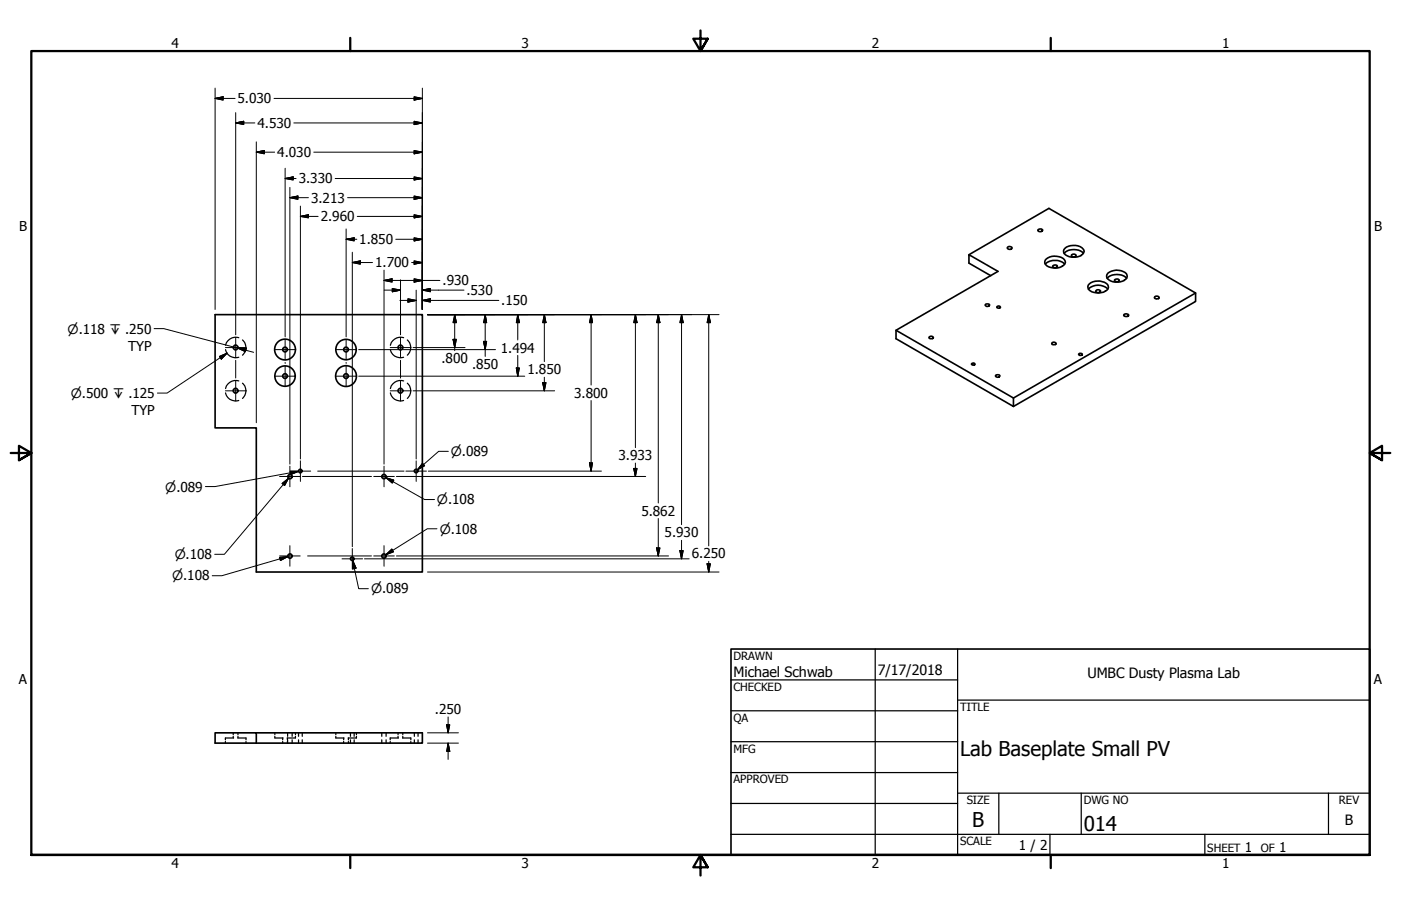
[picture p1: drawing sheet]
<svg xmlns="http://www.w3.org/2000/svg" width="432mm" height="279mm" viewBox="0 0 432 279" stroke-linecap="round" stroke-linejoin="round" font-family="sans-serif">
<!-- layer: Visible (ANSI) -->
<g fill="none" stroke="#000" stroke-width=".51">
<path d="M298.6 78.5l24.7-14.2 45.2 26.1-56.1 32.3M310.5 76.3l.6-.3 .8 .4a.71 .71 0 0 1-.7 .5 .71 .71 0 0 1-.7-.6zM320 70.8l.9-.2 .5 .3-.3 .4-.6 .1-.6-.2zM322.5 79.9a4.5 4.5 0 0 1 5.5 .2 1.55 1.55 0 0 1-1.2 2.3 4.1 4.1 0 0 1-4.8-1.2l.1-.9zM328 78.2a4.2 4.2 0 0 1 5.9 0M328.2 76.6a4.2 4.2 0 0 1 5.9 .6 2.34 2.34 0 0 1-2.9 2.1 2.91 2.91 0 0 1-3.4-1.9zM330.3 78.5l.6-.1 .8 .3a.8 .8 0 0 1-.8 .5 .8 .8 0 0 1-.7-.5zM66.3 97h63.9v79.4h-51.2v-44.4h-12.7zM303.8 93.8h1l.2 .2-.2 .4a.7 .7 0 0 1-1.1-.4zM305.4 85l-6.8-3.8v-2.7l9 5.2-31.4 18.2v2.6l36.2 20.8v-2.6M307.3 94.6l.8-.2 .3 .4-.8 .2-.3-.1zM322.2 81.5a4.4 4.4 0 0 1 5.9 0"/>
<path d="M324.5 81.9l.6-.2 .7 .2 .1 .3-.5 .3a.68 .68 0 0 1-1-.4zM335.5 89.2a4.3 4.3 0 0 1 5.9 0M335.7 87.6a4.1 4.1 0 0 1 5.9 .6 1.93 1.93 0 0 1-2.2 2l-1.5 .1a2.13 2.13 0 0 1-2.5-2.4zM337.8 89.6l.6-.3 .8 .4-.2 .4-.7 .1-.5-.2zM341.2 85.9a4.3 4.3 0 0 1 6 0M341.5 84.2a4.5 4.5 0 0 1 5.7 .2 1.55 1.55 0 0 1-1.3 2.3 3.9 3.9 0 0 1-4.8-1.2v-.4zM343.6 86.2l1-.2 .4 .4-.3 .4-.6 .1-.6-.2zM346.5 97l.9-.2 .5 .3v.2l-.6 .3-.7-.1-.2-.1zM355.9 91.5l.6-.2 .8 .4a.82 .82 0 0 1-1.5 .1zM368.5 90.4v2.6l-56.1 32.3M276.2 101.9l36.2 20.8M286.5 103.8l.3-.1a.61 .61 0 0 1 .9 .5l-.6 .3-.6-.1-.2-.2z"/>
<path d="M299.5 112.1l.5-.1 .5 .3-.7 .3-.4-.3zM307 115.6h.7l.5 .2a.69 .69 0 0 1-.7 .6 .69 .69 0 0 1-.7-.6zM324.3 105.7a.77 .77 0 0 1 1.2 .3l-.5 .3-.7-.1zM332.5 109.2l.6-.2 .5 .3-.8 .3zM66.3 226h12.7v3.2h-12.7zM79 226h51.2v3.2h-51.2"/>
<circle cx="72.6" cy="107.2" r=".73"/>
<circle cx="87.9" cy="107.8" r="3.2"/>
<circle cx="87.9" cy="116" r="3.1"/>
<circle cx="87.9" cy="107.8" r=".73"/>
<circle cx="87.9" cy="116" r=".73"/>
<circle cx="106.6" cy="116" r="3.2"/>
<circle cx="106.6" cy="107.8" r="3.1"/>
<circle cx="106.6" cy="107.8" r=".73"/>
<circle cx="106.6" cy="116" r=".73"/>
<circle cx="123.4" cy="107.2" r=".73"/>
<circle cx="72.6" cy="120.5" r=".73"/>
<circle cx="123.4" cy="120.5" r=".73"/>
<circle cx="89.4" cy="147" r=".67"/>
<circle cx="92.6" cy="145.3" r=".54"/>
<circle cx="118.3" cy="147" r=".67"/>
<circle cx="128.2" cy="145.3" r=".54"/>
<circle cx="89.4" cy="171.5" r=".67"/>
<circle cx="108.6" cy="172.3" r=".54"/>
<circle cx="118.3" cy="171.5" r=".67"/>
</g>
<!-- layer: Hidden (ANSI) -->
<g fill="none" stroke="#000" stroke-width=".38">
<path d="M69.5 107.8a3.1 3.1 0 0 0 4.1 2.4M73.6 117.5a3.2 3.2 0 0 0-4.1 2.3M73.6 104.1a3.2 3.2 0 0 0-4.1 2.4M74.7 118.2a3.1 3.1 0 0 1 0 4.7M74.7 104.8a3.1 3.1 0 0 1 0 4.7M120.3 107.8a3.1 3.1 0 0 0 4.1 2.4M124.4 104.1a3.2 3.2 0 0 0-4.1 2.4M124.4 117.5a3.2 3.2 0 0 0-4.1 2.3M125.5 104.8a3.1 3.1 0 0 1 0 4.7M125.5 118.2a3.1 3.1 0 0 1 0 4.7M69.5 121.2a3.1 3.1 0 0 0 4.1 2.3M120.3 121.2a3.1 3.1 0 0 0 4.1 2.3"/>
<path d="M69.5 228.7v.5M71.9 226v.6M71.9 227.1v.5M72 227.6h-2.5v.6M73.3 227.6h2.5v.6M73.3 226v.6M73.3 227.1v.5M75.8 228.7v.5M84.7 227.1v.5h2.5M84.7 226v.6M87.1 227.6v.6M87.1 228.7v.5"/>
<path d="M88.6 227.6v1.6M88.6 226v1.1M90 226v1.1M90 228.2v1M91.1 227.1v.5h-2.6M91.1 226v.6M92 226v1.1M92 228.2v1M93.2 226v1.1M93.2 228.2v1M103.5 227.1v.5h2.5M103.5 226v.6"/>
<path d="M105.9 227.6v.6M105.9 228.7v.5M107.4 227.6v.6M107.4 228.7v.5M108 226v1.1M108 228.2v1M109.2 226v1.1M109.2 228.2v1M109.9 227.1v.5h-2.6M109.9 226v.6M117.7 226v1.1M117.7 228.2v1"/>
<path d="M119 226v1.1M119 228.2v1M120.3 228.7v.5M122.7 226v.6M122.7 227.1v.5M122.8 227.6h-2.5v.6M124.1 227.6h2.5v.6M124.1 226v.6M124.1 227.1v.5M126.6 228.7v.5M127.7 226v1.1M127.7 228.2v1"/>
<path d="M128.8 226v1.1M128.8 228.2v1"/>
</g>
<!-- layer: Border (ANSI) -->
<path d="M107.9 11.7v4M215.9 9.4v6.3l-2.2-3.8h4.4l-2.2 3.8 2.2-3.8M323.8 11.7v4M3.3 139.7h6.4l-3.9-2.2v4.4l3.9-2.2-3.9 2.2M428.5 139.7h-6.4l3.9-2.2v4.4l-3.9-2.2 3.9 2.2M9.7 263.7v-248h412.4v248h-412.4h412.4M107.9 263.7v4M218.1 267.5l-2.2-3.8 2.2 3.8h-4.4l2.2-3.8v6.3M323.8 263.7v4" fill="none" stroke="#000" stroke-width=".7"/>
<!-- layer: Title (ANSI) -->
<g fill="none" stroke="#000" stroke-width=".38">
<path d="M225.3 209.7h69.8M225.3 219.2h69.8M269.7 200.2v63.5M295.1 215.9h127M295.1 200.2v63.5M225.3 228.7h69.8M225.3 238.3h69.8M225.3 257.3h196.8M225.3 247.8h69.8M295.1 244.6h127M307.8 244.6v12.7M323.6 257.3v6.4"/>
<path d="M333.2 244.6v12.7M371.3 257.3v6.4M409.4 244.6v12.7"/>
</g>
<path d="M225.3 200.2h196.8v63.5h-196.8z" fill="none" stroke="#000" stroke-width=".51"/>
<!-- layer: Dimension (ANSI) -->
<g fill="none" stroke="#000" stroke-width=".31">
<path d="M66.3 30.4l2.5-.6v1.1zM66.3 30.4h6.2M66.3 27.2v68.2M72.6 37.9l2.5-.5v1zM72.6 37.9h5.9M72.6 34.7v68.6M84.5 30.4h45.7M90.6 37.9h39.6M127.6 37.4l2.6 .5-2.6 .5zM127.6 29.8l2.6 .6-2.6 .5zM130.2 27.2v68.2M79 46.9l2.5-.5v1z"/>
<path d="M79 46.9h5.6M79 43.8v86.6M87.9 55.1l2.5-.6v1zM87.9 55.1h3.3M87.9 51.9v52M89.3 57.8v49.9M96.7 46.9h33.5M103.3 55.1h26.9M127.6 54.5l2.6 .6-2.6 .4zM127.6 46.4l2.6 .5-2.6 .5zM89.3 61l2.5-.5v1zM89.3 61h5.8"/>
<path d="M92.6 66.7l2.5-.5v1zM92.6 66.7h5.4M92.6 63.6v77.9M106.7 73.8l2.5-.5v1zM106.7 73.8h3.3M106.7 70.6v33.3M107.1 61h23.1M108.6 77.8v29.9M110.1 66.7h20.1M122 73.8h8.2M127.6 66.2l2.6 .5-2.6 .5zM127.6 60.5l2.6 .5-2.6 .5z"/>
<path d="M127.6 73.3l2.6 .5-2.6 .5zM108.6 81l2.5-.5v1zM108.6 81h6.2M118.4 86.5l2.4-.5v1zM118.4 86.5h17.2M118.4 83.3v59.8M118.4 89.5h5M120.9 89l2.5 .5-2.5 .5zM123.3 92.6h5M123.4 86.3v17M125.7 92.1l2.6 .5-2.6 .6zM126.9 81h3.3"/>
<path d="M127.6 86l2.6 .5-2.6 .5zM127.6 80.5l2.6 .5-2.6 .5zM128.3 89.5v52M130.2 92.6l2.5-.5v1.1zM130.2 89.5l2.5-.5v1zM130.2 92.6h23.5M130.2 89.5h12.8M131.8 97h89.8M140.1 97l.6 2.5h-1.1zM140.1 97v11.1M149.5 97l.5 2.5h-1zM149.5 97v12.9"/>
<path d="M159.6 97l.5 2.5h-1zM159.6 97v7.8M167.8 97l.5 2.5h-1zM167.8 97v14.5M182.2 97l.4 2.5h-.9zM182.2 97v21.7M195.8 97l.5 2.5h-1zM195.8 97v41M202.9 97l.5 2.5h-1zM202.9 97v58.1M210.1 97l.5 2.5h-1.1zM210.1 97v64.8"/>
<path d="M218.4 97l.5 2.5h-1zM218.4 97v71.3M72.6 111.1v5.5M87.9 111.8v.3M89.3 107.9v8M89.3 116.1v27M106.7 111.8v.3M108.6 107.9v8M108.6 116.1v52.5M110.6 107.8h12.7M110.6 116h51.1M123.4 111.1v5.5"/>
<path d="M123.5 107.8h29.2M127.3 107.2h16M139.6 104.6h1.1l-.6 2.6zM149 105.3h1l-.5 2.5zM159.1 113.5h1l-.5 2.5zM159.6 109.6v6.4M167.3 118h1l-.5 2.5zM167.8 116.3v4.2M127.3 120.5h43.6M138.2 139.2h-3l-6.5 5.7M182.2 123.5v21.8M86.9 149.1l2-1.6-1.2 2.2z"/>
<path d="M88.9 147.5l-19.7 23.4h-3M89.5 145.4h2.5l-2.3 .9zM92 145.4l-25.7 4.7h-3M93.2 146.9h21.3M97.9 145.3h20.3M118.4 145.3h6.1M118.9 147.3l2.4 .8-.4 .9zM118.9 147.3l12 6.8h3M122.2 146.9h5.9M128.3 146.9h70.7M130.2 142.9l.7 .7-2.2 1.3zM132 145.3h53.4"/>
<path d="M181.7 142.7h.9l-.4 2.6zM195.3 144.5h1l-.5 2.4zM195.8 142.8v4.1M202.9 159.9v11.5M86.2 171.9l2.5-.3-2.3 1.2zM88.7 171.6l-20.3 5.9h-3M94.8 171.4h13.7M108.6 171.4h5.9M108.7 172.8l1 2.4-1 .3zM108.7 172.8l1.9 8.7h2.9M112.3 172.3h5.9M118.4 172.3h94"/>
<path d="M118.9 171.1l1.9-1.7 .5 .8zM122.2 171.4h83.9M131.8 176.4h89.8M134.7 163.1h-3l-12.8 8M202.4 169h1l-.5 2.4zM209.5 169.8h1.1l-.5 2.5zM210.1 166.6v5.7M217.9 173.9h1l-.5 2.5zM218.4 173.1v3.3M131.8 229.2h9.5M131.8 226h9.5M137.7 223.5h.9l-.5 2.5z"/>
<path d="M138.1 229.2l.5 2.5h-.9zM138.1 221.1v4.9M138.1 229.2v5"/>
</g>
<g fill="#000" stroke="#000" stroke-width=".31">
<path d="M66.3 30.4l2.5-.6zM66.3 30.4l2.5-.6v1.1zM72.6 37.9l2.5-.5zM72.6 37.9l2.5-.5v1zM127.6 38.4l2.6-.5zM127.6 37.4l2.6 .5-2.6 .5zM127.6 30.9l2.6-.5zM127.6 29.8l2.6 .6-2.6 .5zM79 46.9l2.5-.5zM79 46.9l2.5-.5v1zM87.9 55.1l2.5-.6zM87.9 55.1l2.5-.6v1z"/>
<path d="M127.6 55.5l2.6-.4zM127.6 54.5l2.6 .6-2.6 .4zM127.6 47.4l2.6-.5zM127.6 46.4l2.6 .5-2.6 .5zM89.3 61l2.5-.5zM89.3 61l2.5-.5v1zM92.6 66.7l2.5-.5zM92.6 66.7l2.5-.5v1zM106.7 73.8l2.5-.5zM106.7 73.8l2.5-.5v1zM127.6 67.2l2.6-.5zM127.6 66.2l2.6 .5-2.6 .5z"/>
<path d="M127.6 61.5l2.6-.5zM127.6 60.5l2.6 .5-2.6 .5zM127.6 74.3l2.6-.5zM127.6 73.3l2.6 .5-2.6 .5zM108.6 81l2.5-.5zM108.6 81l2.5-.5v1zM118.4 86.5l2.4-.5zM118.4 86.5l2.4-.5v1zM120.9 90l2.5-.5zM120.9 89l2.5 .5-2.5 .5zM125.7 93.2l2.6-.6zM125.7 92.1l2.6 .5-2.6 .6z"/>
<path d="M127.6 87l2.6-.5zM127.6 86l2.6 .5-2.6 .5zM127.6 81.5l2.6-.5zM127.6 80.5l2.6 .5-2.6 .5zM130.2 92.6l2.5-.5zM130.2 92.6l2.5-.5v1.1zM130.2 89.5l2.5-.5zM130.2 89.5l2.5-.5v1zM140.1 97l.6 2.5zM140.1 97l.6 2.5h-1.1zM149.5 97l.5 2.5zM149.5 97l.5 2.5h-1z"/>
<path d="M159.6 97l.5 2.5zM159.6 97l.5 2.5h-1zM167.8 97l.5 2.5zM167.8 97l.5 2.5h-1zM182.2 97l.4 2.5zM182.2 97l.4 2.5h-.9zM195.8 97l.5 2.5zM195.8 97l.5 2.5h-1zM202.9 97l.5 2.5zM202.9 97l.5 2.5h-1zM210.1 97l.5 2.5zM210.1 97l.5 2.5h-1.1z"/>
<path d="M218.4 97l.5 2.5zM218.4 97l.5 2.5h-1zM139.6 104.6l.5 2.6zM139.6 104.6h1.1l-.6 2.6zM149 105.3l.5 2.5zM149 105.3h1l-.5 2.5zM159.1 113.5l.5 2.5zM159.1 113.5h1l-.5 2.5zM167.3 118l.5 2.5zM167.3 118h1l-.5 2.5zM88.9 147.5l-1.2 2.2zM86.9 149.1l2-1.6-1.2 2.2z"/>
<path d="M89.7 146.3l2.3-.9zM89.5 145.4h2.5l-2.3 .9zM118.9 147.3l2.4 .8zM118.9 147.3l2.4 .8-.4 .9zM130.2 142.9l-1.5 2zM130.2 142.9l.7 .7-2.2 1.3zM181.7 142.7l.5 2.6zM181.7 142.7h.9l-.4 2.6zM195.3 144.5l.5 2.4zM195.3 144.5h1l-.5 2.4zM86.4 172.8l2.3-1.2zM86.2 171.9l2.5-.3-2.3 1.2z"/>
<path d="M108.7 172.8l1 2.4zM108.7 172.8l1 2.4-1 .3zM118.9 171.1l1.9-1.7zM118.9 171.1l1.9-1.7 .5 .8zM202.4 169l.5 2.4zM202.4 169h1l-.5 2.4zM209.5 169.8l.6 2.5zM209.5 169.8h1.1l-.5 2.5zM217.9 173.9l.5 2.5zM217.9 173.9h1l-.5 2.5zM137.7 223.5l.4 2.5zM137.7 223.5h.9l-.5 2.5z"/>
<path d="M138.1 229.2l.5 2.5zM138.1 229.2l.5 2.5h-.9z"/>
</g>
<!-- layer: Center Mark (ANSI) -->
<g fill="none" stroke="#000" stroke-width=".31">
<path d="M69.5 107.2h6.3M72.6 104v6.4M72.6 117.3v6.4M84.7 107.8h6.4M84.7 116h6.4M87.9 104.6v6.4M87.9 112.8v6.4M103.5 116h6.4M103.5 107.8h6.4M106.7 112.8v6.4M106.7 104.6v6.4M120.3 107.2h6.3"/>
<path d="M123.4 104v6.4M123.4 117.3v6.4M69.5 120.5h6.3M120.3 120.5h6.3M86.2 146.9h6.3M89.3 143.8v6.3M89.4 145.3h6.4M92.6 142.1v6.4M115.2 146.9h6.3M118.4 143.8v6.3M125.1 145.3h6.3M128.3 142.1v6.4"/>
<path d="M86.2 171.4h6.3M89.3 168.3v6.3M105.4 172.3h6.4M108.6 169.2v6.3M115.2 171.4h6.3M118.4 168.3v6.3"/>
</g>
<!-- layer: Symbol (ANSI) -->
<path d="M47.5 101.3h3l22.8 6.1M67.6 109.9l2.4-1-1.8 1.8zM70 108.9l-18.5 12.3h-3M71.9 107l6.3 1.6M73.3 107.4l2.6 .1-.3 1z" fill="none" stroke="#000" stroke-width=".31"/>
<path d="M70 108.9l-1.8 1.8zM67.6 109.9l2.4-1-1.8 1.8zM73.3 107.4l2.6 .1zM73.3 107.4l2.6 .1-.3 1z" fill="#000" stroke="#000" stroke-width=".31"/>
<g font-size="6.3">
<text x="295.9" y="233.1">Lab Baseplate Small PV</text>
<text x="299.7" y="255.1">B</text>
<text x="334" y="256.4">014</text>
</g>
<g font-size="4.4">
<text x="226.1" y="208.9">Michael Schwab</text>
<text x="270.5" y="208.2">7/17/2018</text>
<text x="335.2" y="209.2">UMBC Dusty Plasma Lab</text>
<text x="414.5" y="254.4">B</text>
</g>
<g font-size="4.2">
<text x="52.8" y="14.7">4</text>
<text x="160.8" y="14.7">3</text>
<text x="268.7" y="14.7">2</text>
<text x="376.7" y="14.7">1</text>
<text x="73.2" y="31.9">5.030</text>
<text x="79.4" y="39.4">4.530</text>
<text x="85.5" y="48.5">4.030</text>
<text x="92.1" y="56.6">3.330</text>
<text x="95.9" y="62.5">3.213</text>
<text x="5.9" y="71.4">B</text>
<text x="98.9" y="68.3">2.960</text>
<text x="423.5" y="71.4">B</text>
<text x="110.7" y="75.3">1.850</text>
<text x="115.6" y="82.5">1.700</text>
<text x="136.4" y="88">.930</text>
<text x="143.8" y="91">.530</text>
<text x="154.5" y="94.2">.150</text>
<text x="39.5" y="108.2">TYP</text>
<text x="136.1" y="112.1">.800</text>
<text x="145.5" y="113.9">.850</text>
<text x="154.4" y="108.7">1.494</text>
<text x="162.6" y="115.4">1.850</text>
<text x="177" y="122.7">3.800</text>
<text x="40.5" y="128.1">TYP</text>
<text x="190.6" y="141.9">3.933</text>
<text x="197.7" y="159.1">5.862</text>
<text x="204.9" y="165.7">5.930</text>
<text x="213.2" y="172.2">6.250</text>
<text x="5.8" y="211.1">A</text>
<text x="423.4" y="211.1">A</text>
<text x="134" y="220.3">.250</text>
<text x="314" y="262.3">1 / 2</text>
<text x="383.7" y="262.8">1</text>
<text x="394.2" y="262.8">1</text>
<text x="52.8" y="267.7">4</text>
<text x="160.8" y="267.7">3</text>
<text x="268.7" y="267.7">2</text>
<text x="376.7" y="267.7">1</text>
</g>
<g font-size="4">
<text x="20.8" y="102.9">⌀.118 ↧ .250</text>
<text x="21.8" y="122.7">⌀.500 ↧ .125</text>
<text x="138.9" y="140.7">⌀.089</text>
<text x="50.9" y="151.6">⌀.089</text>
<text x="134.7" y="155.5">⌀.108</text>
<text x="135.5" y="164.5">⌀.108</text>
<text x="53.8" y="172.4">⌀.108</text>
<text x="53" y="179">⌀.108</text>
<text x="114.4" y="183">⌀.089</text>
</g>
<g font-size="3.5">
<text x="226.1" y="203.5">DRAWN</text>
<text x="226.1" y="213">CHECKED</text>
<text x="295.9" y="219.2">TITLE</text>
<text x="226.1" y="222.6">QA</text>
<text x="226.1" y="232.1">MFG</text>
<text x="226.1" y="241.6">APPROVED</text>
<text x="297.9" y="248">SIZE</text>
<text x="334" y="248">DWG NO</text>
<text x="412.7" y="247.9">REV</text>
<text x="295.9" y="260.7">SCALE</text>
<text x="372.1" y="262.8">SHEET</text>
<text x="388.6" y="262.8">OF</text>
</g>
</svg>
